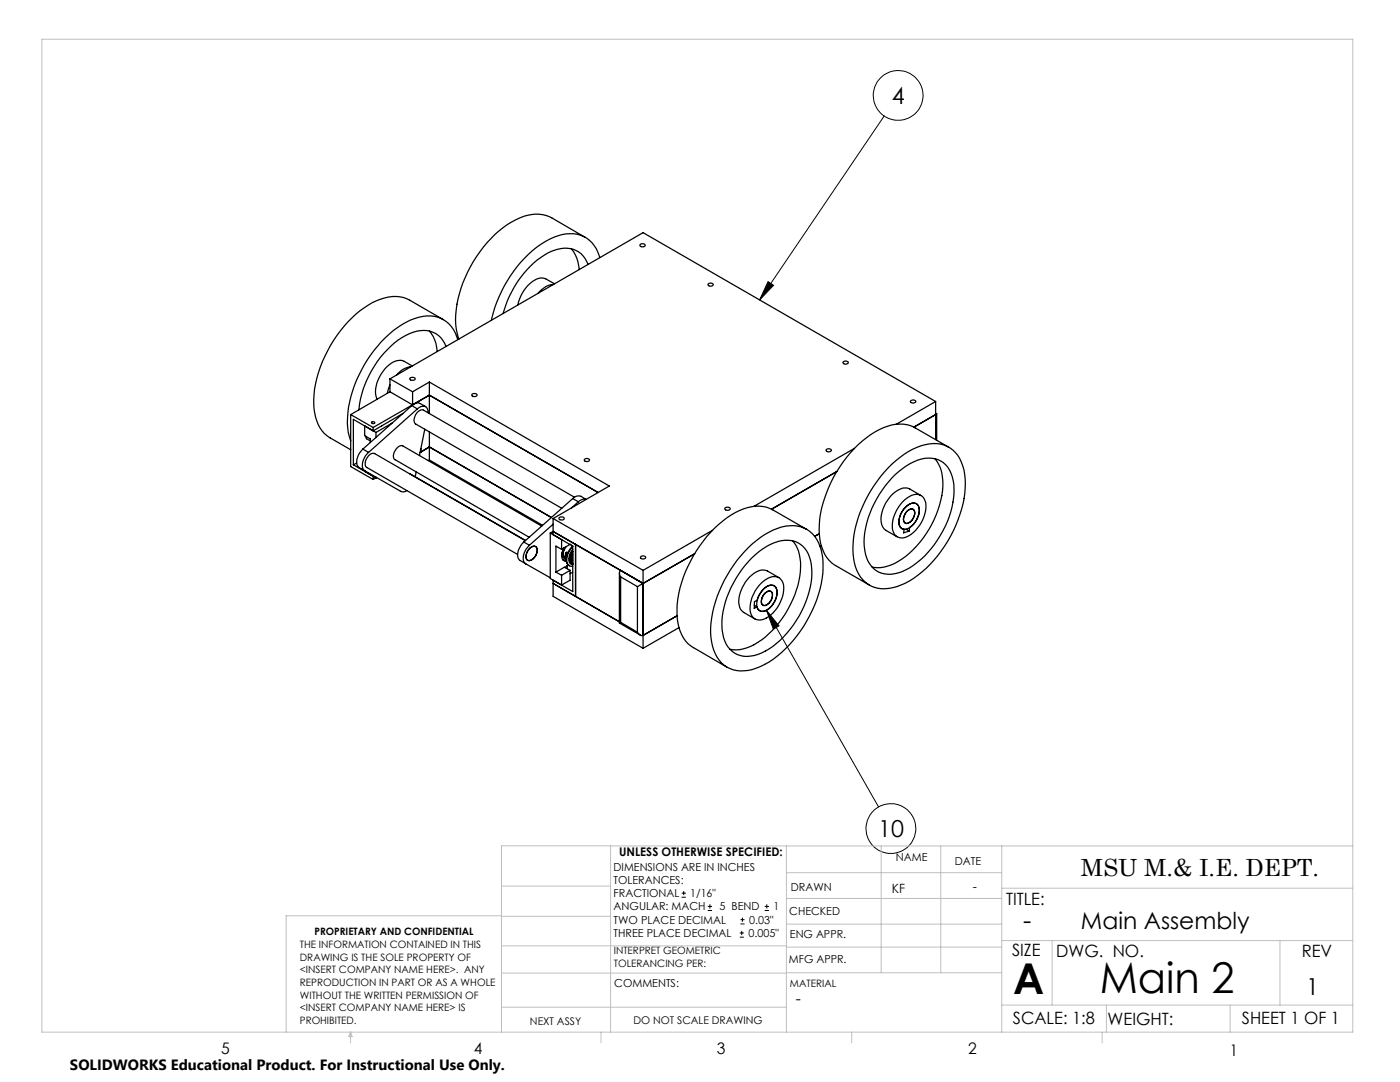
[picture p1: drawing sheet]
<svg xmlns="http://www.w3.org/2000/svg" width="279mm" height="216mm" viewBox="0 0 279 216" stroke-linecap="round" stroke-linejoin="round" font-family="sans-serif">
<g fill="none" stroke="#000" stroke-width=".2">
<path d="M176.5 23.1l-24.9 36.8M153.3 56.2l1.1 .7-2.8 3zM153 121.8l2.5 3.1-1.2 .7zM153 121.8l22.3 39.2M136 179h.9M136 178.2h.9M136.5 177.8v.8M141.3 181.7h.8M141.3 180.9h.8M141.7 180.4v.9M147.6 187h.8M147.6 186.2h.8"/>
<path d="M147.8 184.4h.8M147.8 183.5h.8M148 185.7v.9M148.2 183.1v.8M152.6 181.7h.9M152.6 180.9h.9M153 180.4v.9"/>
<circle cx="179.3" cy="19.1" r="5"/>
<circle cx="177.8" cy="165.3" r="5"/>
</g>
<g fill="none" stroke="#c0c0c0" stroke-width=".2">
<path d="M8.4 7.8h261.6v198.2h-261.6zM100.1 176.8h21.7M121.8 168.8v37.2M157 168.8v37.2M157 179.3h42.9M157 174.1h42.9M175.9 168.8v25.3M187.7 168.8v25.3M199.9 177.2h70.1M199.9 168.8v37.2M270 168.8h-169.9v37.2M100.1 194.2h56.9"/>
<path d="M100.1 188.7h56.9M100.1 182.8h21.7M100.1 182.7h-43v23.3M157 194.1h42.9M157 184.4h42.9M157 189h42.9M199.9 187.7h70.1M210 187.7v12.9M255.4 187.7v12.9M70 206v2.1M70 206l.3 .8h-.7zM100.1 201h56.9"/>
<path d="M119.9 206v2.1M170 206v2.1M199.9 200.6h70.1M220 206v2.1M220.8 200.6v5.4M245.5 200.6v5.4"/>
</g>
<path d="M153.3 56.2l1.1 .7-2.8 3zM153 121.8l2.5 3.1-1.2 .7z" fill="#000"/>
<g fill="none" stroke="#000" stroke-width=".25">
<path d="M110.4 56.8a4.2 4.2 0 0 0-3 1.8M110.7 56.6l-1.7-.9a2.77 2.77 0 0 0-3.2 .9 7.7 7.7 0 0 0-2.4 4.3M114 49.6l.5 .7a7.8 7.8 0 0 1 1.1 3.5M116.8 47.4l-6.7-3.9a7.4 7.4 0 0 0-7.2 .4 24.1 24.1 0 0 0-11.2 14.7 14.5 14.5 0 0 0-.1 9.1M117.4 52.8a4.8 4.8 0 0 0-6.4-3 16.3 16.3 0 0 0-8.8 8.3l-1 1.9-.8 2.5M119.7 51.4a6 6 0 0 0-8.4-4.3 21.1 21.1 0 0 0-11.2 11.1l-1.4 3.2-.6 2.5M127.8 48.7l.6-.1 .3 .2a.5 .5 0 0 1-.5 .4 .5 .5 0 0 1-.5-.4zM141.3 56.7a.54 .54 0 0 1 .6-.2 .54 .54 0 0 1 .4 .4 .54 .54 0 0 1-.6 .2 .54 .54 0 0 1-.4-.4zM77.8 76.8l-.5 1.7M77.8 75.6l4.5 2.6M77.8 75.6l50.5-29.2 58.4 33.7M77.8 75.6v2.6"/>
<path d="M77.8 78.2l4.5 2.6M77.8 78.2l-7.8 4.5M81.8 75.5l.5-.2 .5 .2a.52 .52 0 0 1-.5 .4 .52 .52 0 0 1-.5-.4zM82 73.2l-1.7 .6-1.2 1.1M82.3 73l-1.6-.9a2.77 2.77 0 0 0-3.1 .7 6.9 6.9 0 0 0-2.5 6.4l.2 .5M82.3 78.2v2.6M85.7 66a6.7 6.7 0 0 1 1.5 4.1M85.7 76.2l35.9 20.8-11.2 6.5M85.7 76.2l-3.4 2M85.7 76.2v6.3M85.7 78.8l33.7 19.5M85.7 78.8l-3.4 2"/>
<path d="M85.7 78.8l-11.2 6.5M88.5 63.8l-6.7-3.9a7.2 7.2 0 0 0-6.7 .1 22.9 22.9 0 0 0-10.8 12.1 18.1 18.1 0 0 0-1.3 11.1 6.3 6.3 0 0 0 2.9 4.2l4.1 2.3M89 69.1a4.8 4.8 0 0 0-6.5-2.8 16.8 16.8 0 0 0-8.8 8.5 19.1 19.1 0 0 0-2.1 7M91.4 67.8a6.1 6.1 0 0 0-8.7-4.2 21.5 21.5 0 0 0-11.1 11.4 18.4 18.4 0 0 0-1.9 12.1l.3 .9M94.3 78.6l.6-.1 .3 .2a.5 .5 0 0 1-.5 .4 .5 .5 0 0 1-.5-.4zM168.3 72.2a.56 .56 0 0 1 .5-.2 .56 .56 0 0 1 .5 .5 .54 .54 0 0 1-.6 .2 .54 .54 0 0 1-.4-.5zM70 82.7l4.5 2.6M70 82.7v10.4l4.5 2.6M70.5 92.7l4.5 2.7M71.2 92.4l-.7 .3M72.4 89.6a3.4 3.4 0 0 0-1.1 3.3l.4 .4 1.1 .6M72.4 89.6l1.2 .7"/>
<path d="M72.8 85v1.9l1.1 .7v.7M72.8 93.9v.2M72.8 93.9l7.2 4.1a1.21 1.21 0 0 0 1.2-.1M73 87.1l.1 .4 .8 .5M73.6 90.3a3.1 3.1 0 0 0-1 3.5l.2 .1M74.2 84.3a.3 .3 0 0 1 .3-.2 .3 .3 0 0 1 .2 .4h-.5zM74.5 95v.7M75 95.4l.1-.1-.6 .4M75 86.3v1M75 95.2v.2M75 86.3l-4.5-2.6v9M78.3 84.4l-3.3 1.9"/>
<path d="M80.4 82.5l-5.9 3.5v-.7M81.8 94.5l23.1 13.3M82.2 80.9l.3-.2a1.25 1.25 0 0 1 1.3-.2l1.1 .6M82.2 80.9l1.1 .7M82.2 80.9l-9.8 8.7M83 94.2l-.1 .9M83.3 81.6a1.16 1.16 0 0 1 1.4-.5 1.16 1.16 0 0 1 .7 1.2M83.3 81.6l-9.7 8.7M84 89.5v.7l-.1 .1 1.8-1.1 24.3 14.1M84.8 85.7l-1.1 5.2M85.7 91.8l22.6 13M85.7 86.2v5.6"/>
<path d="M85.7 91.8l-.2 .1M114.3 99.5a1.55 1.55 0 0 1 1.6-.5l1.1 .7a1.41 1.41 0 0 0-1.6 .4M114.3 99.5l1.1 .6M114.3 99.5l-9.8 8.7M114.6 99.2l-30.1-17.4a1.81 1.81 0 0 0-1.9 2l.1 .5 .2 .3 29.2 16.8M116.6 91.7a.54 .54 0 0 1 .6-.2 .54 .54 0 0 1 .4 .4 .54 .54 0 0 1-.5 .2 .54 .54 0 0 1-.5-.4zM164.9 89.7a.56 .56 0 0 1 .6-.2 .56 .56 0 0 1 .4 .5 .54 .54 0 0 1-.6 .2 .54 .54 0 0 1-.4-.5zM167 94.1l-13 7.5M170.5 89.5l-20 11.5M178 95.4a11.3 11.3 0 0 1 7.3-4 4.6 4.6 0 0 1 4.7 3.7 15.4 15.4 0 0 1-1.8 10.8 16.7 16.7 0 0 1-8.9 8.4 4.8 4.8 0 0 1-6.6-3.8 16.4 16.4 0 0 1 2.8-11.8zM178 92.6a12.8 12.8 0 0 1 9-4.1 5.8 5.8 0 0 1 5.1 4.4 17.5 17.5 0 0 1-1.4 11.9 23.5 23.5 0 0 1-10 11.6 7.5 7.5 0 0 1-7.5 .2 8 8 0 0 1-3-7.1 25.1 25.1 0 0 1 7.8-16.9zM181.7 80a.57 .57 0 0 1 .6-.2 .57 .57 0 0 1 .4 .5l-.7 .1-.3-.1z"/>
<path d="M183.8 98.9l-2.2-1.3a2.81 2.81 0 0 0-3.3 .8 6.7 6.7 0 0 0-2.3 6.4l.7 1 2.3 1.3M186.5 91.5a8.6 8.6 0 0 1 1.5 7.4 20 20 0 0 1-9.5 13.5l-.7 .3a6.2 6.2 0 0 1-3.7 .5M186.7 82.4l.2 .2M186.7 80.1l-7.8 4.6M186.7 80.1v7.6M186.9 82.6l-4.5 2.6M186.9 82.6v5.2M189.4 89.3l-6.8-3.9a7.5 7.5 0 0 0-7.1 .3 24.6 24.6 0 0 0-11.8 16.9 11.8 11.8 0 0 0 1.3 8.6l1.5 1.5 7 4M104.5 108.2a3 3 0 0 0-.9 3.5l1.3 .8M104.5 108.2l1.2 .6M104.8 107.9l-30-17.4a1.81 1.81 0 0 0-1.9 2l.1 .5 .2 .3 30.1 17.3M104.9 112.5l4.9 2.8"/>
<path d="M105.7 108.8a3.1 3.1 0 0 0-1 3.5l.2 .2M105.7 109.4a.81 .81 0 0 1 1.1-.4 .81 .81 0 0 1 .4 1.1 1.94 1.94 0 0 1-1.8 1.8 1.46 1.46 0 0 1 .1-2.2zM105.8 109.4a.81 .81 0 0 1 1.1-.3 .81 .81 0 0 1 .3 1.1 1.83 1.83 0 0 1-1.8 1.6 1.06 1.06 0 0 1-.3-1.5zM108.1 105l-27.7-16a1.52 1.52 0 0 0-1.7 1.2l-.2 .7 .2 .8 26.9 15.5M109.8 106.4l2.3 1.3v1.9M110.4 103.5v3.2l3.9 2.3v9l-4.5-2.6v-9M110.4 106l-.6 .4M110.4 103.5l17.9 10.3M110.4 115.8v3.2l17.9 10.4M110.4 106l17.9 10.4M110.4 116.4l13.2 7.7zM110.4 104.6l-4.7 4.2"/>
<path d="M110.4 106l4.5 2.6v10.4M110.9 114.2l1.2 .6M111.7 103.2h.6l.3 .1a.5 .5 0 0 1-.5 .5 .5 .5 0 0 1-.5-.5zM112.1 109.6l-1.2-.6v5.2M112.3 111l.3 .2M112.3 111.7l.7 .1M112.4 111.2h.2M112.4 111.8h.6M112.5 111.2h-.1M112.5 109.5l-.2 .4a.95 .95 0 0 0-.1 1 .95 .95 0 0 0 .8 .5M112.6 109.3a2.02 2.02 0 0 0-.1 2.6l.5 .1M112.9 109.1a1.38 1.38 0 0 0-.1 2.1h.2"/>
<path d="M113 110.6l.1 .2M113 109.1a1.45 1.45 0 0 0-.3 2l.3 .2h-.1a.8 .8 0 0 1-.6-1.2l.3-.8M113.1 110.8h.1M113.1 110.7v.1M113.1 110.6h.1M113.1 110.6h-.1M113.2 110.5l-.1 .1M113.2 112.9l-.4 .4M113.2 110.2a.34 .34 0 0 0-.4 .3 .34 .34 0 0 0 .3 .4M113.2 110.2l.1 .1M113.2 110.2l-.2 .1-.1 .3M113.2 110.5l-.2-.1v.2"/>
<path d="M113.2 112.9v.6M113.2 110.4a.23 .23 0 0 0-.3 0 .23 .23 0 0 0 .1 .4h.1l-.1-.1M113.4 112.7l-.2 .2M113.7 111.8v.1l.6 .4M113.7 111.4l-.1 .1 .7 .4M113.7 111.4l.6 .3M113.7 111.8l.6 .3M113.7 110.9v.2l.6 .3M113.7 112.1l.6 .4M113.7 110.9l.6 .4M113.7 112.1l.6 .3M113.8 108.6h.1"/>
<path d="M113.8 113.8v2l-1.7 .9v-1.9M113.8 108.6l-1.7 1M113.8 113.8l-1.2-.6-1.7 1M113.8 113.8l-1.7 1M113.8 111.6h.1M113.8 111.6l-.1 .2M113.8 111.3l-.1 .1M113.8 111.3l.5 .3M113.8 111.6l.5 .3M113.8 111.1v.2M113.8 112l-.1 .1M113.8 110.6l.5 .3-.4-.2"/>
<path d="M113.8 110.6l.1 .1M113.9 110.8l-.2 .1M113.9 110.8l.4 .3M113.9 110.5l-.1 .1M113.9 112.3l.4 .3zM113.9 110.5l.4 .2M113.9 110.7v.1M113.9 112.3h.1M114 110.4l-.1 .1M114 110.4l.3 .2M114.1 110.2l.2 .1M114.1 110.2v.1"/>
<path d="M114.1 110.3l.2 .1M114.1 110.3l-.1 .1M114.2 110l-.1 .2M114.2 110l.1 .1M114.2 110h.1M114.3 110v.1M114.3 109.1a3.1 3.1 0 0 0-.9 3.6 .77 .77 0 0 0 .9 .3M114.3 108.9a3.5 3.5 0 0 0-1.2 3.5l.5 .5M114.3 109.6a2.41 2.41 0 0 0-.4 2.9l.4 .2M114.3 110h.1M114.3 114.2l-.5 .3M115.4 100.1l-1.3 1.3"/>
<path d="M123.6 114.3v10M123.9 115.1a.96 .96 0 0 1 0-1.3l4.4 2.6M123.9 115.1l3.3 2M123.9 115.1v9.1M127.2 117.1v9.1M127.8 111.1a.54 .54 0 0 1 .6-.2 .54 .54 0 0 1 .4 .4 .54 .54 0 0 1-.5 .3 .54 .54 0 0 1-.5-.5zM128.3 116.4l-1.1 .7M128.3 113.8v15.6M138.6 110.5l-10.3 5.9M142.2 105.8l-13.9 8M144.7 101.4a.57 .57 0 0 1 .6-.2 .57 .57 0 0 1 .4 .4 .57 .57 0 0 1-.6 .3 .57 .57 0 0 1-.4-.5zM149.4 109.3a14 14 0 0 1 8.2-4.4 5.9 5.9 0 0 1 6.3 4.9 19.9 19.9 0 0 1-2.9 14.2 21.9 21.9 0 0 1-9.2 9 6.7 6.7 0 0 1-7.8-.7 10.2 10.2 0 0 1-2-9 25.8 25.8 0 0 1 7.4-14z"/>
<path d="M150.1 111.3a10.3 10.3 0 0 1 7.2-3.5 4.8 4.8 0 0 1 4.5 4.1 16.3 16.3 0 0 1-2.9 11.9 15.4 15.4 0 0 1-8.4 7 4.9 4.9 0 0 1-6.2-4.4 16.9 16.9 0 0 1 3.2-11.9l1.2-1.7zM151.8 116.5a3.2 3.2 0 0 1 3.8-1.1 3.3 3.3 0 0 1 .6 3.6 6.9 6.9 0 0 1-4.2 4.7 1.93 1.93 0 0 1-2.3-2.3 7.1 7.1 0 0 1 2.1-4.9zM152.3 117.6a1.51 1.51 0 0 1 2.7-.1 4.2 4.2 0 0 1-2.5 4.5 1.14 1.14 0 0 1-1.4-.9l-.6 .3 .1-1.3 .5-.3 .3-1zM152.6 117.3a1.35 1.35 0 0 1 1.4-.5 1.35 1.35 0 0 1 1 1 4.1 4.1 0 0 1-2.7 4.2 1.25 1.25 0 0 1-1.3-1.7l.4-1.3zM152.6 118.4l.3-.2a.75 .75 0 0 1 1-.1 .75 .75 0 0 1 .2 1 1.95 1.95 0 0 1-1.7 1.7 1.44 1.44 0 0 1 0-2.1zM152.7 118.4a.81 .81 0 0 1 1.1-.4 .81 .81 0 0 1 .3 1.1 1.85 1.85 0 0 1-1.7 1.7 1.45 1.45 0 0 1 0-2.2zM155.4 115.3l-2.2-1.4a2.74 2.74 0 0 0-3.2 .9 6.9 6.9 0 0 0-2.4 6.3l.1 .4 .6 .6 2.4 1.4M158.2 107.9a8.5 8.5 0 0 1 1.4 7 20 20 0 0 1-9.1 13.8l-1.5 .6a5.7 5.7 0 0 1-3.3 .2M161 105.6l-6.8-3.9a7.6 7.6 0 0 0-7.4 .6 24.7 24.7 0 0 0-11.7 19.2 8.5 8.5 0 0 0 2.7 7.3l7.3 4.3M163.5 106.5l-.9 .5M163.9 108.9l-.2 .1M180.1 100.2a3.2 3.2 0 0 1 3.8-1.2 3.1 3.1 0 0 1 .7 3.5 6.3 6.3 0 0 1-4.5 4.9 1.95 1.95 0 0 1-2-2.2 7.3 7.3 0 0 1 2-5z"/>
<path d="M180.4 101.5l.8-.7a1.31 1.31 0 0 1 1.6-.3 1.31 1.31 0 0 1 .6 1.5 4.5 4.5 0 0 1-1.9 3.3l-.1 .7-1.1 .3 .1-.7a1.6 1.6 0 0 1-.9-2.3l.4-1zM180.8 105.6l.6 .4M181 101l.4-.3a1.27 1.27 0 0 1 1.4-.2 1.27 1.27 0 0 1 .7 1.3 4.1 4.1 0 0 1-2.9 3.8 1.27 1.27 0 0 1-1.2-1.7l.4-1.3 .5-.9zM181.1 102a.81 .81 0 0 1 1.1-.4 .81 .81 0 0 1 .3 1.2 1.85 1.85 0 0 1-1.8 1.6 1.47 1.47 0 0 1 .1-2.2zM181.2 101.9a.82 .82 0 0 1 1.1-.2 .82 .82 0 0 1 .2 1.1 1.74 1.74 0 0 1-1.8 1.6 1.28 1.28 0 0 1 0-2zM123.6 124.3l4.2 2.4M123.9 124.2l-.3 .1M123.9 124.2l3.3 2M135.1 122.9l-6.8 3.9a1.02 1.02 0 0 1-1.1-.6M135.5 125.2l-7.2 4.2M150.5 120.8l.6 .3"/>
</g>
<g font-size="8.5">
<text x="202.2" y="198.3">A</text>
<text x="219.5" y="198.1">Main 2</text>
</g>
<text font-size="5.1" x="204.2" y="185.4">-</text>
<g font-size="4.7">
<text x="178" y="20.7">4</text>
<text x="175.2" y="167">10</text>
<text x="215.7" y="174.7">MSU M.&amp; I.E. DEPT.</text>
<text x="215.7" y="185.4">Main Assembly</text>
<text x="260.7" y="198.6">1</text>
</g>
<g font-size="3.4">
<text x="200.8" y="180.5">TITLE:</text>
<text x="202" y="190.8">SIZE</text>
<text x="210.8" y="190.9">DWG. NO.</text>
<text x="259.8" y="191">REV</text>
<text x="202.1" y="204.4">SCALE: 1:8</text>
<text x="221" y="204.5">WEIGHT:</text>
<text x="247.8" y="204.4">SHEET 1 OF 1</text>
</g>
<g font-size="3.2">
<text x="158.8" y="200.4">-</text>
<text x="44.2" y="210.4">5</text>
<text x="94.6" y="210.3">4</text>
<text x="143.1" y="210.4">3</text>
<text x="193.2" y="210.3">2</text>
<text x="245.4" y="210.6">1</text>
</g>
<text font-size="3" x="14" y="213.5">SOLIDWORKS Educational Product. For Instructional Use Only.</text>
<g font-size="2.5">
<text x="178" y="178.2">KF</text>
<text x="194.1" y="177.8">-</text>
</g>
<text font-size="2.4" x="123.6" y="170.8">UNLESS OTHERWISE SPECIFIED:</text>
<g font-size="2.2">
<text x="122.5" y="173.7">DIMENSIONS ARE IN INCHES</text>
<text x="178.8" y="171.8">NAME</text>
<text x="190.6" y="172.5">DATE</text>
<text x="122.5" y="176.4">TOLERANCES:</text>
<text x="122.5" y="179">FRACTIONAL</text>
<text x="137.8" y="179">1/16&quot;</text>
<text x="157.8" y="177.8">DRAWN</text>
<text x="122.5" y="184.3">TWO PLACE DECIMAL</text>
<text x="122.5" y="181.7">ANGULAR: MACH</text>
<text x="143.6" y="181.7">5 BEND</text>
<text x="149.5" y="184.3">0.03&quot;</text>
<text x="154.4" y="181.7">1</text>
<text x="157.5" y="182.5">CHECKED</text>
<text x="122.5" y="187">THREE PLACE DECIMAL</text>
<text x="149.4" y="187">0.005&quot;</text>
<text x="157.6" y="187.2">ENG APPR.</text>
<text x="122.6" y="197">COMMENTS:</text>
<text x="157.4" y="192.2">MFG APPR.</text>
</g>
<g font-size="2.1">
<text x="105.8" y="204.5">NEXT ASSY</text>
<text x="126.4" y="204.3">DO NOT SCALE DRAWING</text>
</g>
<g font-size="2">
<text x="59.8" y="189.2">THE INFORMATION CONTAINED IN THIS</text>
<text x="59.8" y="191.7">DRAWING IS THE SOLE PROPERTY OF</text>
<text x="62.8" y="186.5">PROPRIETARY AND CONFIDENTIAL</text>
<text x="122.5" y="190.4">INTERPRET GEOMETRIC</text>
<text x="59.8" y="194.2">&lt;INSERT COMPANY NAME HERE&gt;. ANY</text>
<text x="59.8" y="196.8">REPRODUCTION IN PART OR AS A WHOLE</text>
<text x="122.5" y="192.9">TOLERANCING PER:</text>
<text x="157.7" y="197">MATERIAL</text>
<text x="59.8" y="199.3">WITHOUT THE WRITTEN PERMISSION OF</text>
<text x="59.8" y="201.8">&lt;INSERT COMPANY NAME HERE&gt; IS</text>
<text x="59.8" y="204.3">PROHIBITED.</text>
</g>
</svg>
